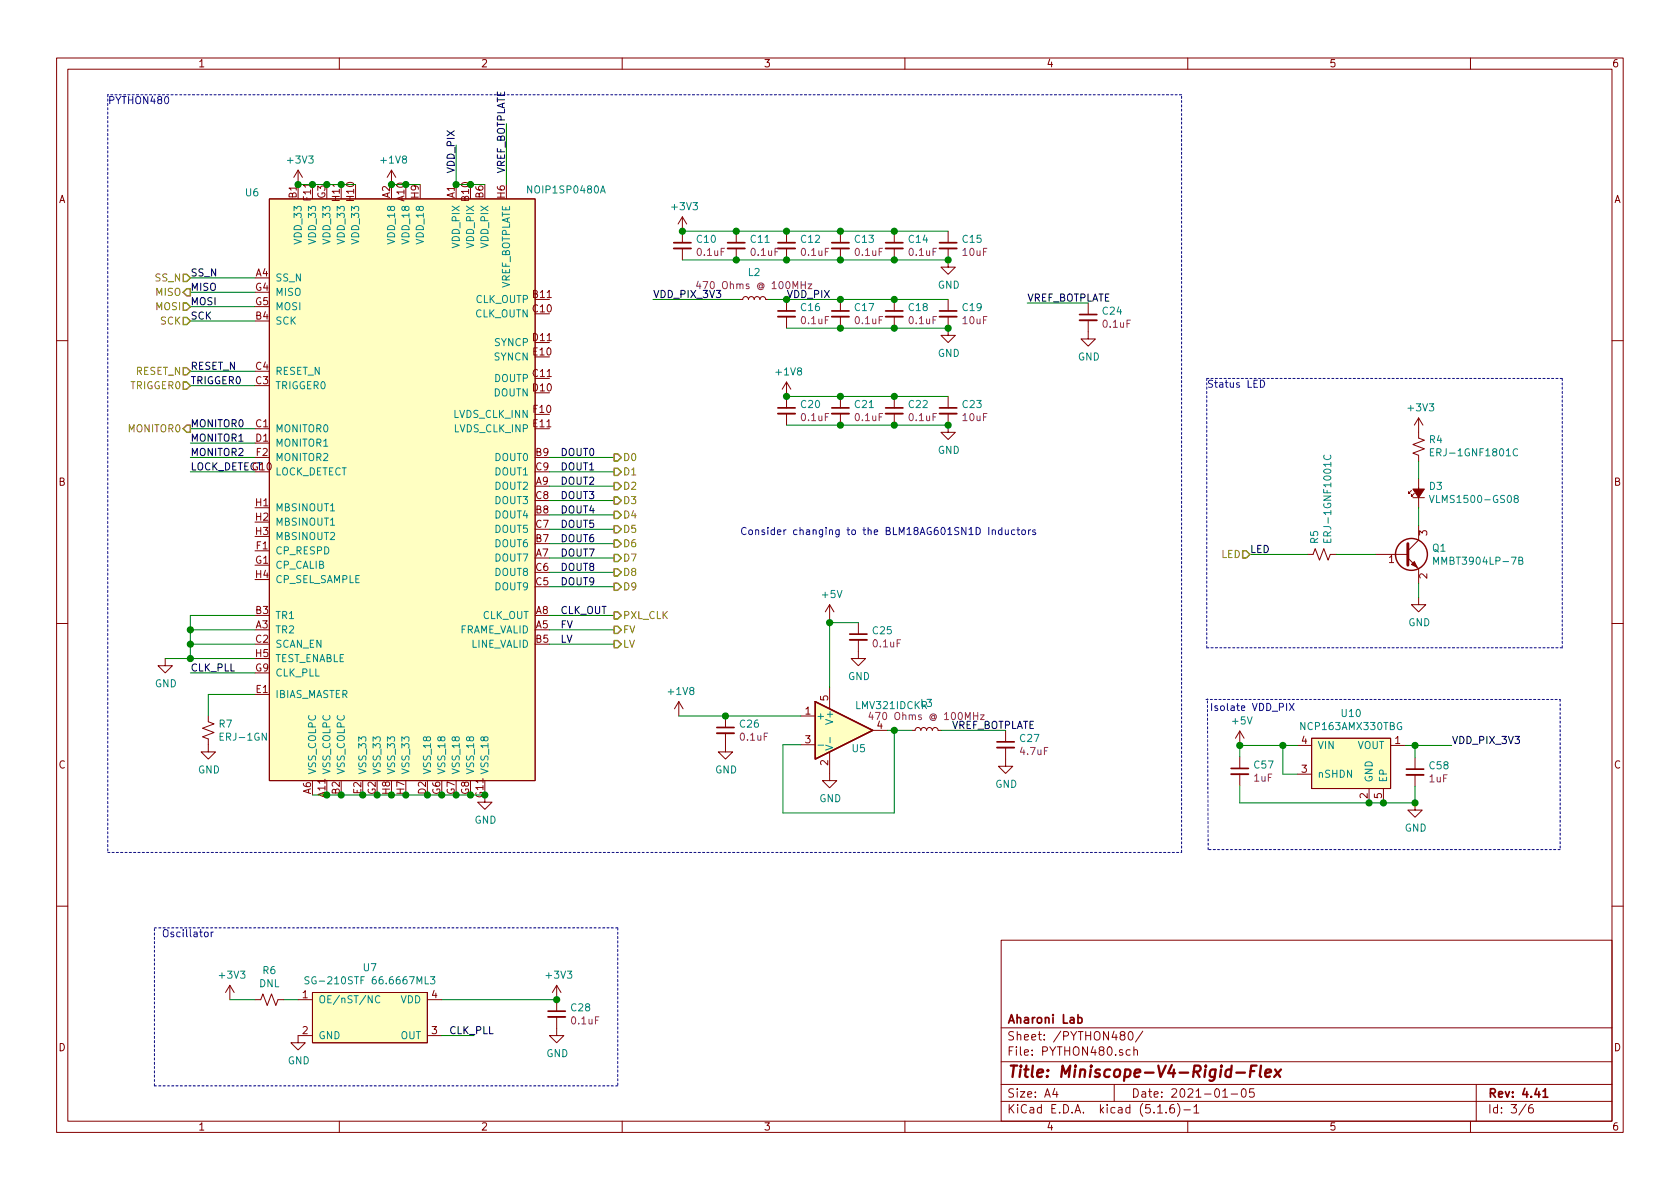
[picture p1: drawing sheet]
<svg xmlns="http://www.w3.org/2000/svg" width="297mm" height="210mm" viewBox="0 0 297 210" stroke-linecap="round" stroke-linejoin="round" font-family="sans-serif">
<g fill="none" stroke="#840000" stroke-width=".18">
<path d="M10 10.3h277v189.9h-277zM12 12.2h273v186.1h-273zM60 10.3v1.9M110 10.3v1.9M160 10.3v1.9M210 10.3v1.9M260 10.3v1.9M47.6 35.2h47v102.8h-47zM52.7 30.1l-.8 1.3M52.7 30.1v2.5M52.7 30.1l.8 1.3M69.2 30.1l-.7 1.3"/>
<path d="M69.2 30.1v2.5M69.2 30.1l.8 1.3M120.6 38.3v4.6M120.6 38.3l-.7 1.3M120.6 38.3l.8 1.3M120.6 43.9v2.1M130.2 40.9v2M130.2 43.9v2.1M130.8 53h.5l.1-.4 .3-.2 .5 .2 .1 .4 .2-.4 .2-.2 .5 .2 .1 .4 .2-.4 .3-.2 .4 .2 .2 .4 .1-.4 .3-.2 .4 .2 .2 .4h.5M139.1 40.9v2M139.1 43.9v2.1M139.1 53v2"/>
<path d="M139.1 56v2M148.6 40.9v2M148.6 43.9v2.1M148.6 53v2M148.6 56v2M158.1 40.9v2M158.1 43.9v2.1M158.1 53v2M158.1 56v2M167.6 56v3.3h1.3l-1.3 1.3-1.2-1.3h1.2M167.6 43.9v3.3h1.3l-1.3 1.3-1.2-1.3h1.2M167.6 40.9v2"/>
<path d="M167.6 53v2M192.4 56.6v3.3h1.3l-1.3 1.3-1.3-1.3h1.3M192.4 53.6v2M10 60.2h2M139.1 67.6v4.5M139.1 73.1v2.1M139.1 67.6l-.8 1.2M139.1 67.6l.7 1.2M148.6 70.1v2M148.6 73.1v2.1M158.1 70.1v2M158.1 73.1v2.1"/>
<path d="M167.6 73.1v3.3h1.3l-1.3 1.3-1.2-1.3h1.2M167.6 70.1v2M250.8 73.9v3.6l1 .3-2 .8 2 .8-2 .7 1 .4v1M250.8 73.9l-.7 1.3M250.8 73.9l.8 1.3M285 60.2h2M231.1 98h1.1l.3-1 .8 2.1 .8-2.1 .7 2.1 .4-1.1h1M243.2 98h5.7M248.9 98.7l1.9 1.9v2.5M249.6 86.7l-.6 .5v-.2v.2h.3M249.8 88h2M250.1 87.2l-.5 .6v-.3v.3h.2"/>
<path d="M250.8 93v2.5l-1.9 1.9M250.8 84.7v5.1M10 110.3h2M29.2 116.5v1.2h1.3l-1.3 1.3-1.3-1.3h1.3M146.7 106.9l-.8 1.3M146.7 106.9v2.6M146.7 106.9l.7 1.3M151.8 113.2v3.3h1.2l-1.2 1.2-1.3-1.2h1.3M151.8 110.1v2M250.8 105.7v1.2h1.3l-1.3 1.3-1.2-1.3h1.2M285 110.3h2M36.8 126.6v1l1 .4-2 .8 2 .7-2 .8 1 .4v2.3h1.3l-1.3 1.2-1.2-1.2h1.2"/>
<path d="M120 124.1l-.7 1.2M120 124.1v2.5M120 124.1l.8 1.2M128.3 129.7v3.3h1.2l-1.2 1.2-1.3-1.2h1.3M128.3 126.6v2M141.6 126.6h2.5M141.6 131.7h2.5M146.7 133v5h1.3l-1.3 1.3-1.3-1.3h1.3M146.7 121.5v3.8M154.3 129.2h2.5M161.3 129.2h.5l.1-.4 .3-.2 .4 .2 .2 .4 .1-.4 .3-.2 .5 .2 .1 .4 .2-.4 .2-.2 .5 .2 .1 .4 .2-.4 .3-.2 .4 .2 .2 .4h.5M177.8 132.2v3.3h1.3l-1.3 1.3-1.3-1.3h1.3"/>
<path d="M177.8 129.2v2M219.2 129.3v2.5M219.2 133.9v2M219.2 136.9v2M219.2 129.3l-.8 1.3M219.2 129.3l.8 1.3M229.4 131.8h2.5M229.4 136.9h2.5M231.9 130.6h14v8.8h-14zM242.1 139.4v2.6M244.6 139.4v2.6M245.9 131.8h2.5"/>
<path d="M250.2 134v2M250.2 137v2.1M85.7 140.6v1.3h1.3l-1.3 1.2-1.2-1.2h1.2M250.2 142v1.3h1.3l-1.3 1.2-1.3-1.2h1.3M10 160.2h2M40.6 174.2l-.7 1.3M40.6 174.2v2.6M40.6 174.2l.8 1.3M45.1 176.8h1l.4-1 .7 2 .8-2 .8 2 .3-1h1.1M52.7 176.8h2.5M55.2 175.5h20.4v8.9h-20.4zM75.6 176.8h2.5"/>
<path d="M98.4 179.8v3.3h1.3l-1.3 1.3-1.2-1.3h1.2M98.4 174.2l-.7 1.3M98.4 174.2v4.6M98.4 174.2l.8 1.3M177 166.3h108v32h-108zM285 160.2h2M55.2 183.1h-2.5v1.3h1.3l-1.3 1.3-1.3-1.3h1.3M60 198.3v1.9M75.6 183.1h2.5M110 198.3v1.9M160 198.3v1.9M177 194.8h108"/>
<path d="M177 191.8h108M177 187.8h108M177 181.8h108M186.5 192.5l-.4 1h1M186.8 193v1M197 191.8v3M198.3 183.1l-.3-.3 .1-.2 .2-.2 .5 .1 .1 .2-.1 .2-.6 .2a.48 .48 0 0 0-.1 .7l.2 .1 .5-.1a.48 .48 0 0 0-.2-.7M199.6 182.6l.2-.2a.81 .81 0 0 1 .6 .6 .81 .81 0 0 1-.3 .8l-.1 .1a.79 .79 0 0 1-.4-1.3zM199.8 185.7l-.4-.1-.3 .3 .1 .6 .2 .1 .4-.1M200.5 185.7l.2-.1 .3 .1 .1 .9M200.5 185.1v1.5M202.1 182.3l-1.3 2"/>
<path d="M204.7 196.8h.8M206.2 196.7v.1M207.5 195.3a.59 .59 0 0 0-.7 .7v.5l.2 .2 .4 .1 .2-.1 .1-.5-.2-.2-.4-.1-.3 .3M208.2 195.1a1.71 1.71 0 0 1 0 2.3M209.3 196.3h1.2M210 198.3v1.9M211.1 195.8l.4-.5v1.5M211.1 196.8h.9M216.2 194h.8M217.7 193.5h1.1M219.6 192.7l.4-.2a.94 .94 0 0 1 0 1.5 .82 .82 0 0 1-.4-1.3zM221.7 192.5h-.7l-.1 .7 .2-.1 .5 .1 .2 .2-.1 .5-.2 .1-.6-.1"/>
<path d="M260 198.3v1.9M261 191.8v6.5M269.8 195.2l-1.2 2M271 195.3a.62 .62 0 0 0-.7 .7v.7l.3 .1 .4-.1 .1-.5-.1-.2-.4-.1-.3 .3"/>
</g>
<g fill="none" stroke="#840000" stroke-width=".3">
<path d="M119.1 42.9h3.1M128.7 42.9h3M137.5 55h3.1M137.5 42.9h3.1M147.1 55h3M147.1 42.9h3M156.6 55h3M156.6 42.9h3M166.1 55h3.1M166.1 42.9h3.1M190.9 55.6h3M137.5 72.1h3.1"/>
<path d="M147.1 72.1h3M156.6 72.1h3M166.1 72.1h3.1M150.2 112.1h3.1M126.7 128.6h3.1M176.3 131.2h3M217.7 135.9h3M248.7 136h3M96.9 178.8h3M190.6 180l.4-.1 .3 .3-.1 .6h-.6M272.8 193l.4-.5v1.5M272.8 194h.9"/>
</g>
<path d="M218.6 189.7h1.5M221.1 189.4h.7M222.2 188.4h-1l-.2 2M223 188.4l-.3 1.8 .3 .2M223.7 189.8l1-.2v-.4l-.6-.1-.3 .3v.9l.2 .1 .5-.1M225.5 189.1l.8 1.3M226.5 189.1l-1.2 1.3" fill="none" stroke="#840000" stroke-width=".41"/>
<g fill="none" stroke="#840000" stroke-width=".33">
<path d="M119.1 43.9h3.1M128.7 43.9h3M137.5 56h3.1M137.5 43.9h3.1M147.1 56h3M147.1 43.9h3M156.6 56h3M156.6 43.9h3M166.1 56h3.1M166.1 43.9h3.1M190.9 56.6h3M137.5 73.1h3.1"/>
<path d="M147.1 73.1h3M156.6 73.1h3M166.1 73.1h3.1M150.2 113.2h3.1M126.7 129.7h3.1M176.3 132.2h3M217.7 136.9h3M248.7 137h3M96.9 179.8h3"/>
</g>
<g fill="none" stroke="#840000" stroke-width=".25">
<path d="M144.1 124.1l10.2 5.1-10.2 5z"/>
<circle cx="249.6" cy="98" r="2.82"/>
</g>
<path d="M248.9 96.1v3.8" fill="none" stroke="#840000" stroke-width=".51"/>
<g fill="#840000" stroke="#840000" stroke-width=".18">
<path d="M249.6 99.8l.5-.5 .5 1z"/>
<path d="M249.8 86.5h2l-1 1.5z"/>
</g>
<g fill="none" stroke="#008484" stroke-width=".18">
<path d="M252.9 80h.4M253.5 79.3h-.6v1.3h.6M268.3 79.5a.6 .6 0 0 0-.8 .4 .6 .6 0 0 0 .6 .7l.2-.1M234 95.3v.6h1.3v-.6M234.2 80.5a.6 .6 0 0 0 .4 .8 .6 .6 0 0 0 .7-.6l-.1-.2M234.6 95.5v.4M252.7 87.6l.4 1.3 .5-1.3M253.5 99.8v-1.3l.4 .9 .4-.9v1.3M268 88.2l-.2-.2v-.3l.4-.1 .3 .3-.1 .1-.6 .2-.1 .2 .1 .3 .2 .2 .3-.1 .2-.2v-.2l-.3-.2M268.6 99.1h.5l.1-.2v-.3l-.6-.1v1.3h.4l.2-.1 .1-.3-.3-.3M38.9 130.2h.4M39.5 129.6h-.6v1.3h.6"/>
<path d="M54.3 129.8a.6 .6 0 0 0-.8 .4 .6 .6 0 0 0 .6 .7l.2-.1M144.6 131.8h1M146 131.8l1.2 .4-1.2 .4M146.8 130.4v1M54.6 172.8l-.4-.1-.2 .1-.1 .3 .1 .2 .5 .2 .1 .3-.2 .2-.5-.1M67.2 176.2a.6 .6 0 0 0-.9 .4 .6 .6 0 0 0 .6 .7l.3-.1M76.1 172.7h.8l-.4 .5 .3 .1 .1 .5-.3 .2-.5-.1"/>
</g>
<g fill="#ffffc2" stroke="#ffffc2" stroke-width=".18">
<path d="M231.9 130.6h14v8.8h-14z"/>
<path d="M55.2 175.5h20.4v8.9h-20.4z"/>
<path d="M47.6 35.2h47v102.8h-47z"/>
<path d="M144.1 124.1l10.2 5.1-10.2 5z"/>
</g>
<path d="M123.4 49.7l-.2 .9h.7M123.7 50.2v.8M142.9 50.2h.6l-.6 .8h.6M153.9 125.9l-.3 .9h.8M154.2 126.4v.8M173.4 126.4h.6l-.6 .8h.6" fill="none" stroke="#840084" stroke-width=".18"/>
<g fill="none" stroke="#0000c2" stroke-width=".18" stroke-dasharray=".4 .4">
<path d="M19 16.8v133.9M208.9 16.8h-189.9M213.4 66.9v47.6M276.2 66.9h-62.8M213.4 114.5h62.8M276.2 114.5v-47.6M213.2 123.7h62.6M275.8 123.7v26.5M19 150.7h189.9M208.9 150.7v-133.9M213.6 150.2l-.1-26.6M275.8 150.2h-62.2"/>
<path d="M27.3 164.1h81.9M109.2 164.1v27.9M27.3 192v-27.9M109.2 192h-81.9"/>
</g>
<g fill="none" stroke="#008400" stroke-width=".18">
<path d="M52.7 32.6h10.2M69.2 32.6h5.1M80.6 25.6v7h5.1M89.5 21.8v10.8M33.7 56.8h11.4M33.7 54.2h11.4M33.7 51.7h11.4M33.7 49.1h11.4M115.4 53h15.4M120.6 40.9h47M120.6 46h47M135.9 53h31.7"/>
<path d="M139.1 58h28.5M181.6 53.6h10.8M33.7 78.4h11.4M33.7 75.8h11.4M33.7 68.2h11.4M33.7 65.7h11.4M139.1 70.1h28.5M139.1 75.2h28.5M33.7 83.4h11.4M33.7 80.9h11.4M97.2 83.4h11.4M97.2 80.9h11.4"/>
<path d="M97.2 98.7h11.4M97.2 93.6h11.4M97.2 86h11.4M97.2 88.5h11.4M97.2 91.1h11.4M97.2 96.1h11.4M221 98h10.1M236.2 98h7M250.8 81.5v3.2M250.8 89.8v3.2M29.2 116.5h15.9M33.7 119h11.4"/>
<path d="M33.7 113.9h11.4M33.7 111.4h11.4M45.1 108.8h-11.4v7.7M97.2 113.9h11.4M97.2 111.4h11.4M97.2 108.8h11.4M97.2 103.8h11.4M97.2 101.2h11.4M146.7 109.5v12M146.7 110.1h5.1M250.8 103.1v2.6M45.1 122.8h-8.3v3.8"/>
<path d="M120 126.6h21.6M156.8 129.2h4.5M158.1 129.2v14.6h-19.7v-12.1h3.2M166.4 129.2h11.4M219.2 138.9v3.1h31v-2.9M226.8 131.8v5.1h2.6M229.4 131.8h-10.2v2.1M248.4 131.8h8.3M250.2 131.8v2.2M55.2 140.6h30.5M40.6 176.8h4.5M50.2 176.8h2.5"/>
<path d="M78.1 176.8h20.3M78.1 183.1h5.7"/>
</g>
<g fill="none" stroke="#848400" stroke-width=".25">
<path d="M32.4 56.1h.6l.7 .7-.7 .6h-.6zM32.4 51.7l.6-.7h.7v1.3h-.7zM32.4 48.5h.6l.7 .6-.7 .7h-.6zM32.4 53.6h.6l.7 .6-.7 .7h-.6zM32.4 67.6h.6l.7 .6-.7 .6h-.6zM32.4 75.8l.6-.6h.7v1.2h-.7zM32.4 65h.6l.7 .7-.7 .6h-.6zM108.6 95.5h.6l.7 .6-.7 .7h-.6zM108.6 98h.6l.7 .7-.7 .6h-.6zM108.6 93h.6l.7 .6-.7 .6h-.6zM108.6 90.4h.6l.7 .7-.7 .6h-.6zM108.6 87.9h.6l.7 .6-.7 .6h-.6z"/>
<path d="M108.6 82.8h.6l.7 .6-.7 .7h-.6zM108.6 85.3h.6l.7 .7-.7 .6h-.6zM108.6 80.3h.6l.7 .6-.7 .6h-.6zM219.7 97.4h.6l.7 .6-.7 .7h-.6zM108.6 113.3h.6l.7 .6-.7 .6h-.6zM108.6 110.7h.6l.7 .7-.7 .6h-.6zM108.6 103.1h.6l.7 .7-.7 .6h-.6zM108.6 100.6h.6l.7 .6-.7 .6h-.6zM108.6 108.2h.6l.7 .6-.7 .7h-.6z"/>
</g>
<g fill="none" stroke="#0000c2" stroke-width=".18">
<path d="M222.9 67.2a.64 .64 0 0 1 .7 .7 .64 .64 0 0 1-.7 .6zM175.4 93.8l.2-.1h.3l.1 .8M175.4 93.7v.8M177.1 93.7h-.3l-.3 .2 .2 .6h.4M177.1 93.3v1.2M177.7 93.7l.1 .8h.3l.2-.1M178.3 93.7v.8M179.4 93.7h-.3l-.3 .2 .1 .6h.5M179.8 93.7h.5M180 93.3v1.1l.3 .1M180.8 93.7h.3l.2 .2v.4l-.2 .2h-.3l-.2-.2zM181.9 93.7v.8"/>
<path d="M182.2 93.7h-.2l-.1 .2M183.1 93.7h-.3l-.2 .2 .1 .2 .4 .1v.3h-.5M228 124.4l.8 1.2M228.8 124.4l-.8 1.2M36.2 164.9l.2-.1 .4 .1v.5l-.1 .2-.3 .1-.2-.2zM37.3 164.8v.9M37.7 164.8l-.4 .2"/>
</g>
<g fill="#008400" stroke="#008400" stroke-width=".25">
<circle cx="33.7" cy="116.5" r=".51"/>
<circle cx="85.7" cy="140.6" r=".51"/>
<circle cx="33.7" cy="113.9" r=".51"/>
<circle cx="167.6" cy="75.2" r=".51"/>
<circle cx="158.1" cy="75.2" r=".51"/>
<circle cx="148.6" cy="75.2" r=".51"/>
<circle cx="226.8" cy="131.8" r=".51"/>
<circle cx="148.6" cy="58" r=".51"/>
<circle cx="158.1" cy="70.1" r=".51"/>
<circle cx="219.2" cy="131.8" r=".51"/>
<circle cx="148.6" cy="70.1" r=".51"/>
<circle cx="158.1" cy="58" r=".51"/>
<circle cx="242.1" cy="142" r=".51"/>
<circle cx="57.8" cy="140.6" r=".51"/>
<circle cx="130.2" cy="46" r=".51"/>
<circle cx="250.2" cy="131.8" r=".51"/>
<circle cx="130.2" cy="40.9" r=".51"/>
<circle cx="167.6" cy="58" r=".51"/>
<circle cx="244.6" cy="142" r=".51"/>
<circle cx="250.2" cy="142" r=".51"/>
<circle cx="146.7" cy="110.1" r=".51"/>
<circle cx="139.1" cy="70.1" r=".51"/>
<circle cx="120.7" cy="40.9" r=".51"/>
<circle cx="98.4" cy="176.8" r=".51"/>
<circle cx="148.6" cy="40.9" r=".51"/>
<circle cx="69.2" cy="140.6" r=".51"/>
<circle cx="75.6" cy="140.6" r=".51"/>
<circle cx="128.3" cy="126.6" r=".51"/>
<circle cx="78.1" cy="140.6" r=".51"/>
<circle cx="158.1" cy="129.2" r=".51"/>
<circle cx="80.6" cy="140.6" r=".51"/>
<circle cx="66.7" cy="140.6" r=".51"/>
<circle cx="83.2" cy="140.6" r=".51"/>
<circle cx="33.7" cy="111.4" r=".51"/>
<circle cx="158.1" cy="40.9" r=".51"/>
<circle cx="52.7" cy="32.6" r=".51"/>
<circle cx="55.2" cy="32.6" r=".51"/>
<circle cx="64.1" cy="140.6" r=".51"/>
<circle cx="57.8" cy="32.6" r=".51"/>
<circle cx="71.8" cy="140.6" r=".51"/>
<circle cx="60.3" cy="32.6" r=".51"/>
<circle cx="139.1" cy="40.9" r=".51"/>
<circle cx="148.6" cy="53" r=".51"/>
<circle cx="69.2" cy="32.6" r=".51"/>
<circle cx="71.8" cy="32.6" r=".51"/>
<circle cx="60.3" cy="140.6" r=".51"/>
<circle cx="158.1" cy="46" r=".51"/>
<circle cx="80.6" cy="32.6" r=".51"/>
<circle cx="83.2" cy="32.6" r=".51"/>
<circle cx="158.1" cy="53" r=".51"/>
<circle cx="148.6" cy="46" r=".51"/>
<circle cx="167.6" cy="46" r=".51"/>
<circle cx="139.1" cy="46" r=".51"/>
</g>
<text font-size="2.8" fill="#840000" x="178" y="190.5">Title: Miniscope-V4-Rigid-Flex</text>
<g font-size="2.1" fill="#840000">
<text x="178" y="184">Sheet: /PYTHON480/</text>
<text x="178" y="181">Aharoni Lab</text>
<text x="178" y="186.7">File: PYTHON480.sch</text>
<text x="178" y="196.9">KiCad E.D.A. kicad (5.1.6)-1</text>
<text x="178" y="194.1">Size: A4</text>
<text x="200" y="194.1">Date: 2021-01-05</text>
<text x="263" y="194.1">Rev: 4.41</text>
<text x="263" y="196.9">Id: 3/6</text>
</g>
<g font-size="1.8" fill="#840000">
<text x="35" y="11.9">1</text>
<text x="85" y="11.9">2</text>
<text x="135" y="11.9">3</text>
<text x="185" y="11.9">4</text>
<text x="235" y="11.9">5</text>
<text x="285" y="11.9">6</text>
<text x="10.4" y="35.9">A</text>
<text x="52.5" y="35" transform="rotate(-90 52.5 35)">B1</text>
<text x="55" y="35.4" transform="rotate(-90 55 35.4)">F11</text>
<text x="57.5" y="35.1" transform="rotate(-90 57.5 35.1)">G3</text>
<text x="60.1" y="35.5" transform="rotate(-90 60.1 35.5)">H11</text>
<text x="62.6" y="35.5" transform="rotate(-90 62.6 35.5)">H10</text>
<text x="69" y="35" transform="rotate(-90 69 35)">A2</text>
<text x="71.5" y="35.5" transform="rotate(-90 71.5 35.5)">A10</text>
<text x="74" y="35" transform="rotate(-90 74 35)">H9</text>
<text x="80.4" y="35" transform="rotate(-90 80.4 35)">A1</text>
<text x="82.9" y="35.5" transform="rotate(-90 82.9 35.5)">B10</text>
<text x="85.5" y="35" transform="rotate(-90 85.5 35)">B6</text>
<text x="89.3" y="35" transform="rotate(-90 89.3 35)">H6</text>
<text x="285.4" y="35.9">A</text>
<text x="45.2" y="51.4">G4</text>
<text x="45.2" y="54">G5</text>
<text x="45.2" y="48.9">A4</text>
<text x="94.3" y="52.7">B11</text>
<text x="45.2" y="56.5">B4</text>
<text x="94.3" y="55.2">C10</text>
<text x="45.2" y="65.4">C4</text>
<text x="94.3" y="60.3">D11</text>
<text x="94.3" y="62.9">E10</text>
<text x="45.2" y="67.9">C3</text>
<text x="94.3" y="66.7">C11</text>
<text x="94.3" y="69.2">D10</text>
<text x="45.2" y="75.6">C1</text>
<text x="94.3" y="75.6">E11</text>
<text x="94.4" y="73">F10</text>
<text x="45.2" y="78.1">D1</text>
<text x="45.3" y="80.6">F2</text>
<text x="94.8" y="80.6">B9</text>
<text x="94.8" y="83.2">C9</text>
<text x="10.4" y="85.9">B</text>
<text x="45.2" y="89.5">H1</text>
<text x="94.8" y="85.7">A9</text>
<text x="94.8" y="88.3">C8</text>
<text x="285.4" y="85.9">B</text>
<text x="45.2" y="92.1">H2</text>
<text x="45.2" y="94.6">H3</text>
<text x="94.8" y="95.9">B7</text>
<text x="94.8" y="90.8">B8</text>
<text x="94.8" y="93.3">C7</text>
<text x="252.3" y="94.7" transform="rotate(-90 252.3 94.7)">3</text>
<text x="45.2" y="99.7">G1</text>
<text x="45.3" y="97.1">F1</text>
<text x="94.8" y="98.4">A7</text>
<text x="94.8" y="101">C6</text>
<text x="245.6" y="99.6">1</text>
<text x="45.2" y="102.2">H4</text>
<text x="94.8" y="103.5">C5</text>
<text x="252.3" y="102.3" transform="rotate(-90 252.3 102.3)">2</text>
<text x="45.2" y="111.1">A3</text>
<text x="45.2" y="108.6">B3</text>
<text x="45.2" y="113.7">C2</text>
<text x="94.8" y="111.1">A5</text>
<text x="94.8" y="108.6">A8</text>
<text x="94.8" y="113.7">B5</text>
<text x="45.2" y="118.7">G9</text>
<text x="45.2" y="116.2">H5</text>
<text x="45.3" y="122.5">E1</text>
<text x="146.4" y="123.9" transform="rotate(-90 146.4 123.9)">5</text>
<text x="142.4" y="126.4">1</text>
<text x="142.4" y="131.4">3</text>
<text x="155.1" y="128.9">4</text>
<text x="230.1" y="131.6">4</text>
<text x="246.7" y="131.6">1</text>
<text x="10.4" y="135.9">C</text>
<text x="146.4" y="135.4" transform="rotate(-90 146.4 135.4)">2</text>
<text x="230.1" y="136.6">3</text>
<text x="285.4" y="135.9">C</text>
<text x="55" y="140.4" transform="rotate(-90 55 140.4)">A6</text>
<text x="57.5" y="140.9" transform="rotate(-90 57.5 140.9)">A11</text>
<text x="60.1" y="140.4" transform="rotate(-90 60.1 140.4)">B2</text>
<text x="63.9" y="140.4" transform="rotate(-90 63.9 140.4)">E2</text>
<text x="66.4" y="140.5" transform="rotate(-90 66.4 140.5)">G2</text>
<text x="69" y="140.4" transform="rotate(-90 69 140.4)">H8</text>
<text x="71.5" y="140.4" transform="rotate(-90 71.5 140.4)">H7</text>
<text x="75.3" y="140.4" transform="rotate(-90 75.3 140.4)">D2</text>
<text x="77.9" y="140.5" transform="rotate(-90 77.9 140.5)">G6</text>
<text x="80.4" y="140.5" transform="rotate(-90 80.4 140.5)">G7</text>
<text x="82.9" y="140.5" transform="rotate(-90 82.9 140.5)">G8</text>
<text x="85.5" y="141" transform="rotate(-90 85.5 141)">G11</text>
<text x="241.8" y="141.2" transform="rotate(-90 241.8 141.2)">2</text>
<text x="244.3" y="141.2" transform="rotate(-90 244.3 141.2)">5</text>
<text x="53.5" y="176.5">1</text>
<text x="76.4" y="176.5">4</text>
<text x="10.4" y="185.9">D</text>
<text x="53.5" y="182.9">2</text>
<text x="76.4" y="182.9">3</text>
<text x="285.4" y="185.9">D</text>
<text x="35" y="199.9">1</text>
<text x="85" y="199.9">2</text>
<text x="135" y="199.9">3</text>
<text x="185" y="199.9">4</text>
<text x="235" y="199.9">5</text>
<text x="285" y="199.9">6</text>
</g>
<g font-size="1.8" fill="#0000c2">
<text x="19" y="18.4">PYTHON480</text>
<text x="213.4" y="68.6">Status LED</text>
<text x="130.8" y="94.6">Consider changing to the BLM18AG601SN1D Inductors</text>
<text x="213.9" y="125.7">Isolate VDD_PIX</text>
<text x="28.6" y="165.7">Oscillator</text>
</g>
<g font-size="1.8" fill="#008484">
<text x="51" y="28.9">+3V3</text>
<text x="67.5" y="28.9">+1V8</text>
<text x="43.5" y="34.7">U6</text>
<text x="93.6" y="34.2">NOIP1SP0480A</text>
<text x="118.9" y="37.2">+3V3</text>
<text x="53.3" y="42.9" transform="rotate(-90 53.3 42.9)">VDD_33</text>
<text x="55.9" y="42.9" transform="rotate(-90 55.9 42.9)">VDD_33</text>
<text x="58.4" y="42.9" transform="rotate(-90 58.4 42.9)">VDD_33</text>
<text x="61" y="42.9" transform="rotate(-90 61 42.9)">VDD_33</text>
<text x="63.5" y="42.9" transform="rotate(-90 63.5 42.9)">VDD_33</text>
<text x="69.8" y="42.9" transform="rotate(-90 69.8 42.9)">VDD_18</text>
<text x="72.4" y="42.9" transform="rotate(-90 72.4 42.9)">VDD_18</text>
<text x="74.9" y="42.9" transform="rotate(-90 74.9 42.9)">VDD_18</text>
<text x="81.3" y="43.8" transform="rotate(-90 81.3 43.8)">VDD_PIX</text>
<text x="83.8" y="43.8" transform="rotate(-90 83.8 43.8)">VDD_PIX</text>
<text x="86.4" y="43.8" transform="rotate(-90 86.4 43.8)">VDD_PIX</text>
<text x="123.3" y="42.9">C10</text>
<text x="132.8" y="42.9">C11</text>
<text x="141.7" y="42.9">C12</text>
<text x="151.2" y="42.9">C13</text>
<text x="160.7" y="42.9">C14</text>
<text x="170.3" y="42.9">C15</text>
<text x="48.6" y="49.8">SS_N</text>
<text x="48.6" y="52.3">MISO</text>
<text x="84.1" y="53.6">CLK_OUTP</text>
<text x="90.2" y="51.4" transform="rotate(-90 90.2 51.4)">VREF_BOTPLATE</text>
<text x="132.3" y="48.8">L2</text>
<text x="165.8" y="51">GND</text>
<text x="48.6" y="57.4">SCK</text>
<text x="48.6" y="54.9">MOSI</text>
<text x="84" y="56.1">CLK_OUTN</text>
<text x="141.7" y="55">C16</text>
<text x="151.2" y="55">C17</text>
<text x="160.7" y="55">C18</text>
<text x="170.3" y="55">C19</text>
<text x="195" y="55.6">C24</text>
<text x="87.4" y="63.7">SYNCN</text>
<text x="87.5" y="61.2">SYNCP</text>
<text x="165.8" y="63.1">GND</text>
<text x="190.6" y="63.7">GND</text>
<text x="48.6" y="68.8">TRIGGER0</text>
<text x="48.6" y="66.3">RESET_N</text>
<text x="87.3" y="70.1">DOUTN</text>
<text x="87.4" y="67.6">DOUTP</text>
<text x="137.4" y="66.4">+1V8</text>
<text x="48.6" y="76.4">MONITOR0</text>
<text x="80.2" y="73.9">LVDS_CLK_INN</text>
<text x="80.3" y="76.4">LVDS_CLK_INP</text>
<text x="141.7" y="72.2">C20</text>
<text x="151.2" y="72.2">C21</text>
<text x="160.7" y="72.2">C22</text>
<text x="170.3" y="72.2">C23</text>
<text x="249.1" y="72.7">+3V3</text>
<text x="48.6" y="79">MONITOR1</text>
<text x="48.6" y="81.5">MONITOR2</text>
<text x="87.6" y="81.5">DOUT0</text>
<text x="165.8" y="80.3">GND</text>
<text x="252.8" y="78.4">R4</text>
<text x="253.6" y="80.7">ERJ-1GNF1801C</text>
<text x="48.6" y="84.1">LOCK_DETECT</text>
<text x="87.6" y="86.6">DOUT2</text>
<text x="87.6" y="89.1">DOUT3</text>
<text x="87.6" y="84.1">DOUT1</text>
<text x="252.8" y="86.6">D3</text>
<text x="253.7" y="88.9">VLMS1500-GS08</text>
<text x="48.6" y="90.4">MBSINOUT1</text>
<text x="48.6" y="93">MBSINOUT1</text>
<text x="48.6" y="95.5">MBSINOUT2</text>
<text x="87.6" y="91.7">DOUT4</text>
<text x="87.6" y="94.2">DOUT5</text>
<text x="235.4" y="95.2" transform="rotate(-90 235.4 95.2)">ERJ-1GNF1001C</text>
<text x="48.6" y="98">CP_RESPD</text>
<text x="48.6" y="100.6">CP_CALIB</text>
<text x="87.6" y="99.3">DOUT7</text>
<text x="87.6" y="96.8">DOUT6</text>
<text x="87.6" y="101.8">DOUT8</text>
<text x="233.1" y="96.1" transform="rotate(-90 233.1 96.1)">R5</text>
<text x="253.3" y="97.6">Q1</text>
<text x="254.2" y="99.9">MMBT3904LP-7B</text>
<text x="48.6" y="103.1">CP_SEL_SAMPLE</text>
<text x="87.6" y="104.4">DOUT9</text>
<text x="145.5" y="105.8">+5V</text>
<text x="48.6" y="112">TR2</text>
<text x="48.6" y="109.5">TR1</text>
<text x="81" y="112">FRAME_VALID</text>
<text x="85.2" y="109.5">CLK_OUT</text>
<text x="154.4" y="112.2">C25</text>
<text x="249" y="110.7">GND</text>
<text x="48.6" y="114.5">SCAN_EN</text>
<text x="48.6" y="119.6">CLK_PLL</text>
<text x="48.6" y="117.1">TEST_ENABLE</text>
<text x="83.3" y="114.5">LINE_VALID</text>
<text x="27.4" y="121.5">GND</text>
<text x="48.6" y="123.4">IBIAS_MASTER</text>
<text x="118.3" y="122.9">+1V8</text>
<text x="149.9" y="120.3">GND</text>
<text x="151.5" y="125.4">LMV321IDCKRL3</text>
<text x="38.8" y="128.7">R7</text>
<text x="39.6" y="131">ERJ-1GNF4752C</text>
<text x="130.9" y="128.7">C26</text>
<text x="144.3" y="127.2">+</text>
<text x="147.3" y="127.7" transform="rotate(-90 147.3 127.7)">V+</text>
<text x="180.4" y="131.2">C27</text>
<text x="218" y="128.1">+5V</text>
<text x="230.3" y="129.1">NCP163AMX330TBG</text>
<text x="237.3" y="126.8">U10</text>
<text x="35" y="136.8">GND</text>
<text x="55.9" y="137" transform="rotate(-90 55.9 137)">VSS_COLPC</text>
<text x="58.4" y="137" transform="rotate(-90 58.4 137)">VSS_COLPC</text>
<text x="61" y="137" transform="rotate(-90 61 137)">VSS_COLPC</text>
<text x="64.8" y="137" transform="rotate(-90 64.8 137)">VSS_33</text>
<text x="67.3" y="137" transform="rotate(-90 67.3 137)">VSS_33</text>
<text x="69.8" y="137" transform="rotate(-90 69.8 137)">VSS_33</text>
<text x="72.4" y="137" transform="rotate(-90 72.4 137)">VSS_33</text>
<text x="76.2" y="137" transform="rotate(-90 76.2 137)">VSS_18</text>
<text x="78.7" y="137" transform="rotate(-90 78.7 137)">VSS_18</text>
<text x="81.3" y="137" transform="rotate(-90 81.3 137)">VSS_18</text>
<text x="83.8" y="137" transform="rotate(-90 83.8 137)">VSS_18</text>
<text x="86.4" y="137" transform="rotate(-90 86.4 137)">VSS_18</text>
<text x="126.4" y="136.8">GND</text>
<text x="150.7" y="133">U5</text>
<text x="221.8" y="135.9">C57</text>
<text x="232.9" y="137.5">nSHDN</text>
<text x="232.9" y="132.5">VIN</text>
<text x="240" y="132.5">VOUT</text>
<text x="252.8" y="136">C58</text>
<text x="144.9" y="141.9">GND</text>
<text x="176" y="139.3">GND</text>
<text x="242.7" y="138.4" transform="rotate(-90 242.7 138.4)">GND</text>
<text x="245.2" y="138.4" transform="rotate(-90 245.2 138.4)">EP</text>
<text x="83.9" y="145.7">GND</text>
<text x="248.4" y="147.1">GND</text>
<text x="38.9" y="173.1">+3V3</text>
<text x="46.5" y="172.3">R6</text>
<text x="64.3" y="171.7">U7</text>
<text x="96.7" y="173.1">+3V3</text>
<text x="45.8" y="174.6">DNL</text>
<text x="55.5" y="174.1">SG-210STF 66.6667ML3</text>
<text x="56.3" y="177.4">OE/nST/NC</text>
<text x="70.8" y="177.4">VDD</text>
<text x="101" y="178.8">C28</text>
<text x="56.3" y="183.8">GND</text>
<text x="70.8" y="183.8">OUT</text>
<text x="50.9" y="188.2">GND</text>
<text x="96.6" y="186.9">GND</text>
</g>
<g font-size="1.8">
<text x="80.4" y="30.7" transform="rotate(-90 80.4 30.7)">VDD_PIX</text>
<text x="89.3" y="30.7" transform="rotate(-90 89.3 30.7)">VREF_BOTPLATE</text>
<text x="33.7" y="54">MOSI</text>
<text x="33.7" y="51.4">MISO</text>
<text x="33.7" y="48.9">SS_N</text>
<text x="115.4" y="52.7">VDD_PIX_3V3</text>
<text x="181.6" y="53.3">VREF_BOTPLATE</text>
<text x="33.7" y="56.5">SCK</text>
<text x="33.7" y="65.4">RESET_N</text>
<text x="33.7" y="67.9">TRIGGER0</text>
<text x="33.7" y="75.6">MONITOR0</text>
<text x="33.7" y="83.2">LOCK_DETECT</text>
<text x="33.7" y="80.6">MONITOR2</text>
<text x="33.7" y="78.1">MONITOR1</text>
<text x="44.7" y="83.2">G10</text>
<text x="99.1" y="80.6">DOUT0</text>
<text x="99.1" y="83.2">DOUT1</text>
<text x="99.1" y="85.7">DOUT2</text>
<text x="99.1" y="88.3">DOUT3</text>
<text x="99.1" y="90.8">DOUT4</text>
<text x="99.1" y="95.9">DOUT6</text>
<text x="99.1" y="93.3">DOUT5</text>
<text x="99.1" y="101">DOUT8</text>
<text x="99.1" y="98.4">DOUT7</text>
<text x="221" y="97.8">LED</text>
<text x="99.1" y="103.5">DOUT9</text>
<text x="99.1" y="113.7">LV</text>
<text x="99.1" y="111.1">FV</text>
<text x="99.1" y="108.6">CLK_OUT</text>
<text x="33.7" y="118.7">CLK_PLL</text>
<text x="168.3" y="128.9">VREF_BOTPLATE</text>
<text x="256.7" y="131.6">VDD_PIX_3V3</text>
<text x="79.4" y="182.9">CLK_PLL</text>
</g>
<g font-size="1.8" fill="#840084">
<text x="123.4" y="45.3">0.1uF</text>
<text x="132.9" y="45.3">0.1uF</text>
<text x="141.8" y="45.3">0.1uF</text>
<text x="151.3" y="45.3">0.1uF</text>
<text x="160.8" y="45.3">0.1uF</text>
<text x="170.3" y="45.3">10uF</text>
<text x="124.5" y="51.1">470 Ohms @ 100MHz</text>
<text x="141.8" y="57.3">0.1uF</text>
<text x="151.3" y="57.3">0.1uF</text>
<text x="160.8" y="57.3">0.1uF</text>
<text x="170.3" y="57.3">10uF</text>
<text x="195.1" y="58">0.1uF</text>
<text x="141.8" y="74.5">0.1uF</text>
<text x="151.3" y="74.5">0.1uF</text>
<text x="160.8" y="74.5">0.1uF</text>
<text x="170.3" y="74.5">10uF</text>
<text x="154.5" y="114.5">0.1uF</text>
<text x="131" y="131">0.1uF</text>
<text x="154.9" y="127.3">470 Ohms @ 100MHz</text>
<text x="180.5" y="133.5">4.7uF</text>
<text x="221.8" y="138.2">1uF</text>
<text x="252.8" y="138.3">1uF</text>
<text x="101.1" y="181.1">0.1uF</text>
</g>
<g font-size="1.8" fill="#848400">
<text x="27.5" y="49.8">SS_N</text>
<text x="27.6" y="52.3">MISO</text>
<text x="27.6" y="54.9">MOSI</text>
<text x="28.4" y="57.4">SCK</text>
<text x="23.1" y="68.8">TRIGGER0</text>
<text x="24" y="66.3">RESET_N</text>
<text x="22.8" y="76.4">MONITOR0</text>
<text x="110.1" y="81.5">D0</text>
<text x="110.1" y="89.1">D3</text>
<text x="110.1" y="84.1">D1</text>
<text x="110.1" y="86.6">D2</text>
<text x="110.1" y="94.2">D5</text>
<text x="110.1" y="91.7">D4</text>
<text x="110.1" y="101.8">D8</text>
<text x="110.1" y="96.8">D6</text>
<text x="110.1" y="99.3">D7</text>
<text x="215.9" y="98.7">LED</text>
<text x="110.1" y="104.4">D9</text>
<text x="110.1" y="112">FV</text>
<text x="110.1" y="109.5">PXL_CLK</text>
<text x="110.1" y="114.5">LV</text>
</g>
<text font-size="1.8" fill="#008400" x="139.1" y="52.7">VDD_PIX</text>
</svg>
